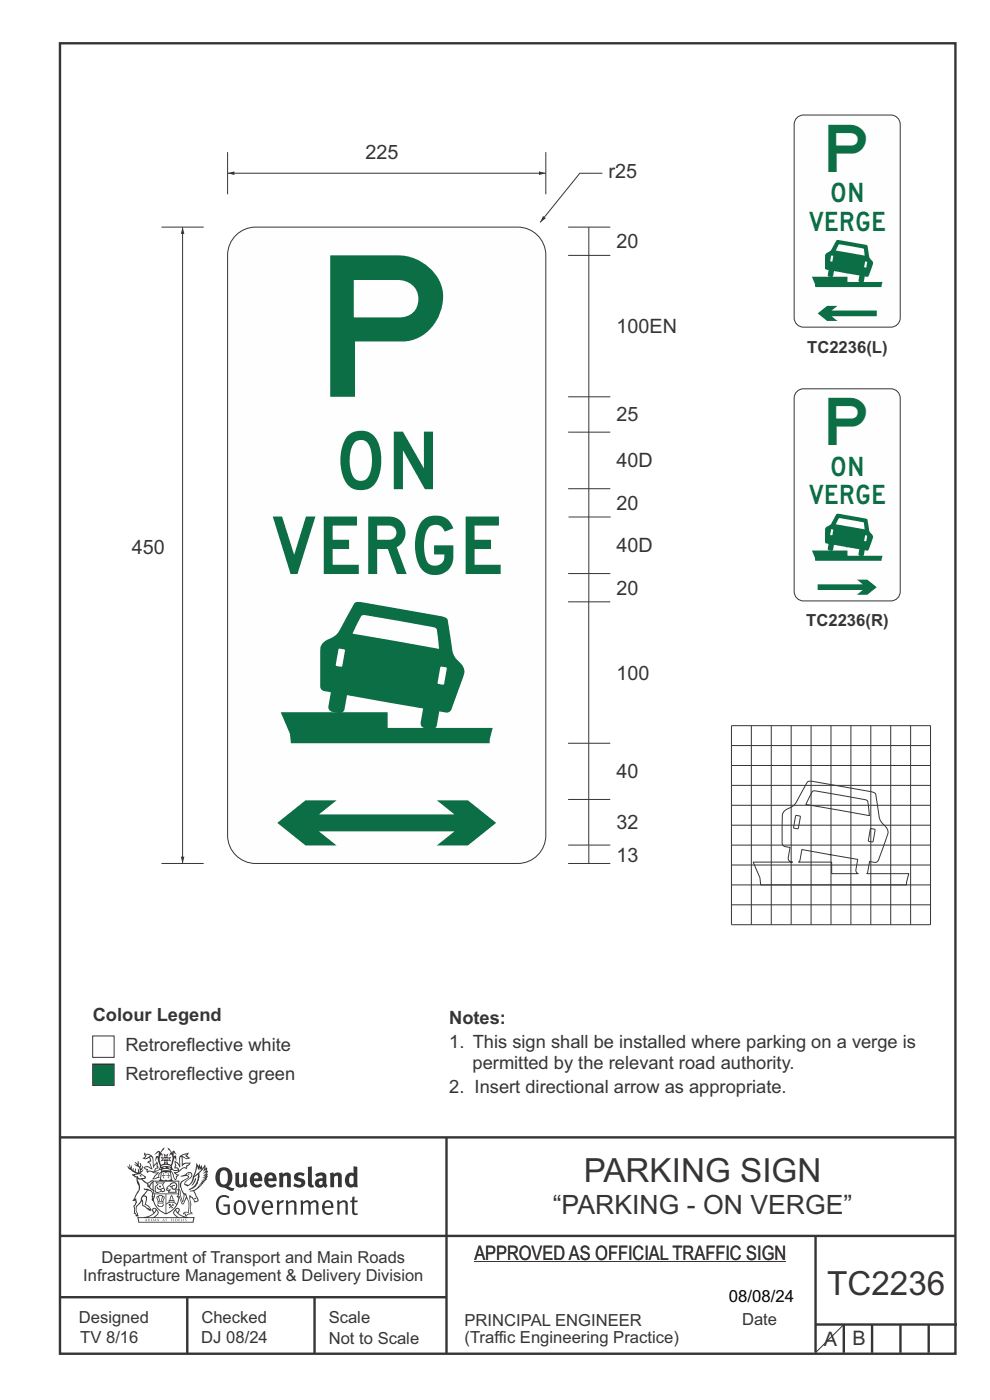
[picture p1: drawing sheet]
<svg xmlns="http://www.w3.org/2000/svg" width="210mm" height="297mm" viewBox="0 0 210 297" stroke-linecap="round" stroke-linejoin="round" font-family="sans-serif">
<g fill="none" stroke="#373435" stroke-width=".51">
<path d="M12.7 9.2h190v278h-190zM12.7 241.3h190M94.7 241.4v45.8M12.7 275.2h82M12.7 262.2h190.1M39.7 275.2v12M66.7 275.2v12M173 262.1v24.9M173 281h30M179 281v6M185 281v6M191 281v6"/>
<path d="M197 281v6"/>
</g>
<g fill="#373435">
<path d="M47 248.4a2.55 2.55 0 0 0 0 2.7l.3 .2a.81 .81 0 0 0 1-1v-.5a1.04 1.04 0 0 0-1.1-1.5zM46.3 248.1a1.82 1.82 0 0 1 2.1-.2 1.82 1.82 0 0 1 .9 1.8 2.29 2.29 0 0 1-.8 2l.7 .3h.5l-.2 .6a2.87 2.87 0 0 1-2-.7 2.12 2.12 0 0 1-1.7-3.1z" fill-rule="evenodd"/>
<path d="M49.9 248.9l.8-.2v2a.46 .46 0 0 0 .3 .6 .46 .46 0 0 0 .6-.3v-2.1l.7-.2v2.4l.2 .5-.5 .3-.3-.3a1.02 1.02 0 0 1-1.2 .3 1.02 1.02 0 0 1-.6-1.1z" fill-rule="evenodd"/>
<path d="M54 249.5l-.1 .5h.9a.49 .49 0 0 0-.2-.6 .49 .49 0 0 0-.6 .1zM53.4 249.1a1.34 1.34 0 0 1 1.6-.2 1.34 1.34 0 0 1 .6 1.5v.2h-1.7a.77 .77 0 0 0 .5 .8 .77 .77 0 0 0 .9-.4l.3 .5a1.59 1.59 0 0 1-2 .2 1.59 1.59 0 0 1-.5-2.1z" fill-rule="evenodd"/>
<path d="M57 249.5l-.1 .5h1a.49 .49 0 0 0-.2-.6 .49 .49 0 0 0-.7 .1zM56.4 249.1a1.34 1.34 0 0 1 1.6-.2 1.34 1.34 0 0 1 .7 1.5v.2h-1.8a.77 .77 0 0 0 .5 .8 .77 .77 0 0 0 .9-.4l.4 .5a1.59 1.59 0 0 1-2.1 .2 1.59 1.59 0 0 1-.5-2.1z" fill-rule="evenodd"/>
<path d="M59.2 248.9l.7-.2 .1 .4a.95 .95 0 0 1 1-.3 .95 .95 0 0 1 .7 .8v2.3h-.8v-2.3a.46 .46 0 0 0-.8 .1v2.2h-.8z" fill-rule="evenodd"/>
<path d="M62.6 249.1a1.75 1.75 0 0 1 2-.1l-.2 .5-.6-.2a.43 .43 0 0 0-.6 .3l.4 .3a1.04 1.04 0 0 1 1.2 1.1 1.04 1.04 0 0 1-1.4 1l-1.2-.4 .3-.6 1 .4 .4-.4a.88 .88 0 0 0-1-.5l-.4-.2-.1-.4z" fill-rule="evenodd"/>
<path d="M65.3 247.6l.8-.2 .1 3.8 .3 .2 .1 .4a.88 .88 0 0 1-1 0 .88 .88 0 0 1-.3-1z" fill-rule="evenodd"/>
<path d="M67.8 250.6a.43 .43 0 0 0-.1 .7 .43 .43 0 0 0 .7-.1v-.7zM66.8 249.1a1.7 1.7 0 0 1 2.4 .1v1.9l.3 .4-.4 .5-.5-.4a1.03 1.03 0 0 1-1.7-.1 1.03 1.03 0 0 1 .8-1.5h.7v-.4a.8 .8 0 0 0-1.2 .1z" fill-rule="evenodd"/>
<path d="M70 248.9l.7-.2 .1 .4a.95 .95 0 0 1 1-.3 .95 .95 0 0 1 .7 .8v2.3h-.8v-2.3a.46 .46 0 0 0-.8 .1v2.2h-.8z" fill-rule="evenodd"/>
<path d="M74.3 249.5a1.48 1.48 0 0 0 0 1.7h.5l.2-.1v-1.5l-.3-.2zM75 247.4l.8 .1 .1 4.4h-.7l-.1-.2a1.26 1.26 0 0 1-1.4 0 1.26 1.26 0 0 1-.5-1.3 1.29 1.29 0 0 1 .4-1.4 1.29 1.29 0 0 1 1.4-.1z" fill-rule="evenodd"/>
<path d="M46.4 253.9a1.72 1.72 0 0 1 2.3 0l-.3 .3a1.24 1.24 0 0 0-1.4-.2 1.24 1.24 0 0 0-.6 1.4 1.49 1.49 0 0 0 1.2 1.9l.7-.1v-1.3h-.8l-.1-.4h1.3v1.9a1.93 1.93 0 0 1-2.2 0 1.93 1.93 0 0 1-.7-2.2l.2-.8z" fill-rule="evenodd"/>
<path d="M50.4 255.1a1.65 1.65 0 0 0 .2 2.2 .99 .99 0 0 0 1-1.4 .78 .78 0 0 0-.4-.8 .78 .78 0 0 0-.8 0zM50 254.9a1.33 1.33 0 0 1 1.6-.1 1.33 1.33 0 0 1 .5 1.4 1.31 1.31 0 0 1-1.3 1.6 1.31 1.31 0 0 1-1.2-1.6v-.6z" fill-rule="evenodd"/>
<path d="M52.5 254.7l.4-.1 .9 2.6 .8-2.5h.5l-1.1 3h-.5z" fill-rule="evenodd"/>
<path d="M56.3 255.2l-.2 .7h1.3a.7 .7 0 0 0-.3-.8 .7 .7 0 0 0-.8 .1zM55.9 255a1.22 1.22 0 0 1 1.5-.2 1.22 1.22 0 0 1 .5 1.5h-1.8a.93 .93 0 0 0 .5 1 .93 .93 0 0 0 1.1-.2l.2 .3a1.43 1.43 0 0 1-1.8 .1 1.43 1.43 0 0 1-.6-1.7z" fill-rule="evenodd"/>
<path d="M58.7 254.7l.4-.1 .1 .5 .4-.4 .6-.1-.2 .5a.66 .66 0 0 0-.8 .7v1.9h-.4z" fill-rule="evenodd"/>
<path d="M60.6 254.7l.4-.1 .1 .5a.94 .94 0 0 1 1-.5 .94 .94 0 0 1 .8 .8v2.3h-.5l-.1-2.5a.81 .81 0 0 0-1.2 .3v2.2h-.4z" fill-rule="evenodd"/>
<path d="M63.7 254.7l.5-.1 .1 .5 .4-.3a.78 .78 0 0 1 1.1 .3 .9 .9 0 0 1 1-.5 .9 .9 0 0 1 .8 .8v2.3h-.5l-.1-2.5a.67 .67 0 0 0-1.1 .3v2.2h-.5v-2.4l-.4-.3-.7 .4v2.3h-.5z" fill-rule="evenodd"/>
<path d="M69 255.2l-.1 .7h1.3a.7 .7 0 0 0-.3-.8 .7 .7 0 0 0-.9 .1zM68.7 255a1.22 1.22 0 0 1 1.5-.2 1.22 1.22 0 0 1 .5 1.5h-1.8a.93 .93 0 0 0 .4 1 .93 .93 0 0 0 1.2-.2l.1 .3a1.44 1.44 0 0 1-1.7 .1 1.44 1.44 0 0 1-.6-1.7z" fill-rule="evenodd"/>
<path d="M71.4 254.7l.5-.1 .1 .5a.94 .94 0 0 1 1-.5 .94 .94 0 0 1 .8 .8v2.3h-.5l-.1-2.5a.81 .81 0 0 0-1.2 .3v2.2h-.4z" fill-rule="evenodd"/>
<path d="M74.7 253.9l.5-.1v.9h.7l-.1 .3h-.6v2.2l.1 .2h.5l.1 .3a.75 .75 0 0 1-1.2-.6v-2.1h-.4v-.3h.4z" fill-rule="evenodd"/>
<path d="M30.8 244.9l1.1 .3-.9 .5h-.4l.6-.5zM31.8 245.4h.2a2.44 2.44 0 0 1 .4 1.9l.1 .5 .7-1-.1 .6 .3 .3a.57 .57 0 0 0-.6 .7l-1-.1-.5 .2 .2-.5-.8-.3 .7-.1 .9 .5 .1-.1-.6-1.3-.2-.2h.5zM30.7 244.4l-.1 .5 .2 .4-.6 .4a1.04 1.04 0 0 0 1.4-.1l.2 .6-.3 .1-.2 .4a.94 .94 0 0 1 .8 1.1l-.2-.1a1.16 1.16 0 0 0-1.5-.1l.3 .4 .4 .2 .1 .5 .2 .1 .1-.2a.94 .94 0 0 1 1.1 .2l.8 .1-1.2 1.2a1.13 1.13 0 0 0 1.2-.2l.4-.1-.1-.4 .5-.8a.83 .83 0 0 0-.6 1.1l-.3-.1-.7 .4 1.1-1.4-.5 .1-.5-.1 1.3-.5-.1-.1-.9 .4v-.3l.2-.2 .3 .1 .1-.3-.2-.4v-.6l-.1-.4-.7 1v-.7a1.42 1.42 0 0 0-1.6-1.8z" fill-rule="evenodd"/>
<path d="M38.5 245.2l.5-.2 .7-.1-.6 .3 .8 .5h-.3zM38.3 245.5l.2-.1 .1 2a1.69 1.69 0 0 1 1.6-.6l-.8 .5 .1 .5a1.1 1.1 0 0 0-1.5 .6l-.1-.5-.2-.2h-.5l.3-.4-.3-.7a1.42 1.42 0 0 1 .8 1.1l.2-.1zM37.1 246.2l.1 1-.2 .3 .1 .4h.5l.1 .2a.96 .96 0 0 1-1.1-.1l-.1 .1a1.06 1.06 0 0 0 1.3 .2v.1a.72 .72 0 0 1-1 .2l.3 .5 .6 .2-.4 .2-.1 .6-.2-.3-.4-1.1-.4-.4 .4 .9a1.54 1.54 0 0 0 .7 1.2l.2-.3a.58 .58 0 0 1 .4-.8l.2-.1h-.3l-.5-.3 .9-.5a.93 .93 0 0 1 1.2-.5v.2l.2-.2 .1-.5a.99 .99 0 0 0 .7-.8l-1.3 .1-.3 .2-.1-1.4 .9 .4 .9-.3h-.4l-.5-.4 .4-.7-.6 .2a1.46 1.46 0 0 0-1.4 2.1v.4l-.2-.4z" fill-rule="evenodd"/>
<path d="M35.6 248.9l.2 .1-.1 .3 .4 .1h-.4v.6l-.1-.6h-.3l.3-.1z" fill-rule="evenodd"/>
<path d="M34.6 248.9l.2 .1v.3l.3 .1h-.3l-.1 .6v-.6h-.4l.4-.1z" fill-rule="evenodd"/>
<path d="M34.3 248.8a.57 .57 0 0 1 .9 .2 .57 .57 0 0 1 .9-.2l.2 1.4h-.2a.57 .57 0 0 1-.9 0 .69 .69 0 0 1-1.1 0zM34.2 248.1l-.3 2.1-.2 .4h3l-.2-.4-.3-2.1h-.2v.2l-.8-.1-.8 .1v-.2z" fill-rule="evenodd"/>
<path d="M34.2 252.4a.3 .3 0 0 0 .6 0 .3 .3 0 0 0-.6 0zM33.3 250.9l.3 .3-.3 .4a.79 .79 0 0 0 0 1.3l.8-.2-.1-.3a.55 .55 0 0 1-.7-.6l.1-.1 .2 .3 .3 .2 .8-.2-.4-.7 .4-.4-.7 .2zM33 250.7l1.1 .2 .9-.2-.4 .6 .4 1.2a.56 .56 0 0 1-.8 .3l-.2 .1a.73 .73 0 0 1-.9 .1 .73 .73 0 0 1-.3-1v-.4l.6-.4z" fill-rule="evenodd"/>
<path d="M35.6 251.8l.7-.4a.58 .58 0 0 1 1-.1 .58 .58 0 0 1-.4 .9l-.3-.3a.43 .43 0 0 1 .6-.4 .57 .57 0 0 0-.8 .2l-.2-.1-.3 .1 .4 .2a.55 .55 0 0 0 .9 .4v.5h-1.3l.3-.4-.1-.1-.6 .1 .2-.3-.2-.1zM35.4 251.8l-.1 .2a.39 .39 0 0 0 .2 .6h.3l-.2 .4h1.9l-.1-.8a.86 .86 0 0 0-.1-1.3 .86 .86 0 0 0-1.3 .4z" fill-rule="evenodd"/>
<path d="M36 254.8h.8v.2h-.8zM36.4 253.8l.2 .8h-.4zM36.4 253.5l-.3 .5-.1 .6h-.2v.4l-.7 .4 .2 .1a1.48 1.48 0 0 1 2.1 .2l.2-.1-.6-.5v-.5h-.2l-.1-.6z" fill-rule="evenodd"/>
<path d="M35.8 255.4l.4 .1 .1 .3 .3-.2-.2-.2a.38 .38 0 0 1 .5 .5l-.2-.2-.3 .2 .3 .2-.3 .3-.1-.4-.4 .4-.1-.2 .4-.3-.1-.1-.2 .1z" fill-rule="evenodd"/>
<path d="M34.5 254h.2v.2l-.2 .6h-.2zM33.6 255.3h.9v.2a.55 .55 0 0 1-.8 .4v-.2l-.2-.1zM33.4 254h.2l.2 .8h-.2zM33.6 255l.8-.1 .1 .2h-.8zM33.8 253.7h.5l-.2 1.1h-.1zM33.3 253.8l-.1 .3 .3 1.1a.48 .48 0 0 0-.1 .6 .48 .48 0 0 0 .5 .2h.5a.49 .49 0 0 0 .2-.8l.3-1.1-.1-.3a1.42 1.42 0 0 0-1.5 0z" fill-rule="evenodd"/>
<path d="M33.7 251.5l.4 .1 .1 .3h-.3z" fill-rule="evenodd"/>
<path d="M41.3 250.1l.3-.2-.2 .8-.6 .8h-.2l.5-.7z" fill-rule="evenodd"/>
<path d="M39.7 249l.3-.2 .5 .2a.88 .88 0 0 1-.6 1.1 1.22 1.22 0 0 0-.8 1.3l.5 .2a.72 .72 0 0 0 .9-.4l.5-.8 .2-.6 .8-.6v.2a2.85 2.85 0 0 1-2 2.9l.1 .1a2.13 2.13 0 0 0 1.9-1.5v-.3a2.01 2.01 0 0 0 .3-1.7l1.1-1.3-.4 1 .7-.5-.7 1 .8-.4-.8 .8 .7-.2-.9 .6 .8-.1-.8 .4h.7l-.8 .3 .3 .2h-.4l.2 .3h-.4l.2 .3h-.4l.1 .2h-.1a2.16 2.16 0 0 1-2 1.1l.1 .2 .4-.1a.76 .76 0 0 1 .7 .8l.5 1.2-.6 .2a1.45 1.45 0 0 0-1.1-1.3l.2 1.8-.1 1.8 .4 .3a1.07 1.07 0 0 0-1.2 .4v-.3l-.5-.2a.87 .87 0 0 1 1.1-.1v-.7a4.4 4.4 0 0 0-.6-3.1l-.1-.3h-.2a2.16 2.16 0 0 1-.7-2.2l.3-.4 1.2-.7a.55 .55 0 0 0-.4-.8zM37.8 252.4a.76 .76 0 0 1 .3 1.1l.6 1.6 .4-1.7 .2 .1a.61 .61 0 0 1-.1 .9l-.3 .8-.2 .1-.7-1.6-.3 .1a1.18 1.18 0 0 0 .1-1.4zM41.8 247.5l.2 .7 .3-.5v.6l.4-.5a1.9 1.9 0 0 1-1.2 1.4l-.3 .3zM38.2 249.6l1.4-.2 .2 .2v.3l-.5 .2a1.26 1.26 0 0 0-.9 1.9l.2 .7a1.84 1.84 0 0 1 .1 2.1l-.4-1.4a.96 .96 0 0 0-.4-1.2l-.4 .2a.78 .78 0 0 1 0 1.3l.1 .3h.4l.4 1.1a.38 .38 0 0 0 .2 .4 .38 .38 0 0 0 .4-.1l.6-1.2a2.94 2.94 0 0 1 .4 2.5l-.1 .4h-.8l-.3 .4v.2l.4-.1 .1 .4 .2 .1a1.02 1.02 0 0 1 1.3-.5v-.4l-.3-.1 .1-1.8-.3-1.3h.1a1.14 1.14 0 0 1 .8 1 .63 .63 0 0 0 .8-.2 .63 .63 0 0 0-.2-.9l-.6-1.2 .9-.6 .2-.4h.3l-.1-.2h.4l-.1-.3h.3l-.1-.3 .5-.1-.2-.2 .6-.4v-.2h-.2l.4-.5h-.3l.3-.5-.4 .1 .4-.5v-.3l-.3 .2 .2-.7-.1-.2-.4 .3v-.8l-.6 .8-.2-.8-.2 .5-.3-.7-.1 .6-.5-.8-.1 1.4-.6 1.8a1.81 1.81 0 0 1-1 1.5l-.6-.2a1.75 1.75 0 0 1 1.1-1.2 .75 .75 0 0 0 .1-1.3 .75 .75 0 0 0-1.2 .4z" fill-rule="evenodd"/>
<path d="M41.2 254.1h.3l.2 .2-.4 .1z" fill-rule="evenodd"/>
<path d="M29.4 258.4h11.6l-.1 .8h-11.4zM31.3 258.2l.5-.1a2.48 2.48 0 0 0 1.4-1.3l.3 .5-.5 .6-.5 .3zM32.5 256.6l.3-.2 .2 .1-.3 .7zM37.2 256.8a2.65 2.65 0 0 0 1.8 1.4h-1.1l-.5-.3-.5-.6zM37.4 256.5l.2-.1 .3 .2-.3 .6zM29.2 258.2l.1 1.2h11.8l.2-1.1-.2-.1a4.1 4.1 0 0 1-3.3-.9l.3-.4-.1-.6a1.06 1.06 0 0 0-1.3 1l.2 .4 .6 .5h-4.7l.3-.1a.84 .84 0 0 0 .6-.8 .84 .84 0 0 0-.5-.8l-.3-.2h-.5l-.1 .6 .3 .4a4.2 4.2 0 0 1-3.4 .9z" fill-rule="evenodd"/>
<path d="M31 258.7l.1 .2h-.2zM31 258.5l-.3 .6 .4-.2 .2 .2z" fill-rule="evenodd"/>
<path d="M31.3 258.6h.3v.4a.25 .25 0 0 0 .2-.1 .25 .25 0 0 0-.1-.3h.1a.29 .29 0 0 1 0 .4 .29 .29 0 0 1-.4 0 .29 .29 0 0 1 0-.4z" fill-rule="evenodd"/>
<path d="M32.2 258.6a.22 .22 0 0 1 .3 .2 .22 .22 0 0 1-.3 .2zM32 258.6l.1 .4a.33 .33 0 0 0 .4 0 .33 .33 0 0 0 0-.4 .33 .33 0 0 0-.5 0z" fill-rule="evenodd"/>
<path d="M32.9 258.7l.1 .2h-.2zM32.9 258.5l-.2 .6 .3-.2 .2 .2z" fill-rule="evenodd"/>
<path d="M33.3 258.6h.2l.1 .1 .2-.1-.2 .2 .2 .3-.3-.3-.1 .3h-.1l.2-.3z" fill-rule="evenodd"/>
<path d="M34.7 258.7l.1 .2h-.2zM34.7 258.5l-.3 .6 .4-.2 .2 .2z" fill-rule="evenodd"/>
<path d="M35 258.5h.5l-.2 .1v.5h-.2l.1-.5z" fill-rule="evenodd"/>
<path d="M36.2 258.6l.3-.1-.1 .1v.2h.1h-.1v.3h-.2z" fill-rule="evenodd"/>
<path d="M36.7 258.6h.2v.5h-.2z" fill-rule="evenodd"/>
<path d="M37.3 258.6a.22 .22 0 0 1 .3 .2 .22 .22 0 0 1-.3 .2zM37.1 258.6v.4a.33 .33 0 0 0 .5 0 .33 .33 0 0 0 0-.4 .33 .33 0 0 0-.5 0z" fill-rule="evenodd"/>
<path d="M37.8 258.6l.4-.1-.2 .1v.2h.1h-.1v.2l.2 .1h-.4z" fill-rule="evenodd"/>
<path d="M38.4 258.6h.2l-.1 .4 .2 .1h-.3z" fill-rule="evenodd"/>
<path d="M38.9 258.6h.2v.5h-.2z" fill-rule="evenodd"/>
<path d="M39.3 258.6h.2h-.1l.2 .3-.2 .2-.1-.1v-.1l.2 .1z" fill-rule="evenodd"/>
<path d="M34.2 247.4a1.51 1.51 0 0 1 2 .2 2.67 2.67 0 0 0-2.1 0zM35.7 247.6l.4 .1 .1 .3-.4-.1zM34.6 247.6h.5l.1 .2h-.4zM34 247.8l.3 .2h-.3zM34.9 246.9l.3-.2 .3 .2zM34.9 245.6l.2 .1v.3h-.2zM35 245.1l.2 .2 .2-.2-.1 .3h-.2zM35.1 246.3h.2l.1 .4-.2-.2-.2 .2zM35.3 245.7l.2-.1v.4h-.2zM34.4 245.7h.3l.1 .3-.4 .1 .2-.2zM35.7 245.7h.3l-.2 .2 .2 .2-.4-.1zM32.7 244.9l1-.5-.1 1-.2-.2-.3 .2-.3 1.1 .5-1 .3 .9a1.84 1.84 0 0 1 .2 1.7l.4 .1a2.48 2.48 0 0 1 2.2 0l.2-.2-.2-.7 .7-1.8 .4 .7-.2-1-.2-.1-.2 .3v-.9l.6 .4-.6-.8-.3 .1-.1 .4-.5-.9-.5-.3 .2 .5 .6 .5-.5 .8 .4-.4a2.06 2.06 0 0 1 0 2.3l-.5-.2-.2-.6 .1-.1 .8 .2-.4-.5 .4-.5-.7 .2-.2-.2 .2-.7-.5 .4-.5-.4 .2 .7-.2 .2-.7-.2 .4 .5-.4 .5 .8-.2 .1 .1-.2 .6-.5 .2a2.02 2.02 0 0 1 0-2.2l.3 .5-.1-.7-.3-.1 .8-1.2-.4 .3-.5 .8-.2-.3a.8 .8 0 0 0-.8 .5z" fill-rule="evenodd"/>
<path d="M29.2 250.1l.3 .1a.61 .61 0 0 1 .8 .4l.3 .2a.8 .8 0 0 1 .6 1l.4 .1 .5 .5a1 1 0 0 1 .5 1.1l-.1 .7v-.5h-.1a.96 .96 0 0 0-.8-1.3l-.2-.2h-.7l-.1-.1-.1 .1 .1 .3h.6l-1.2 1.3-.2 1-.4 .6a1.33 1.33 0 0 0-.5 1.8l.2 .5a1.26 1.26 0 0 1-.5-1.5l-.1-.3a1.56 1.56 0 0 0 .4-1.7l-.3 .2 .2-.5a3.2 3.2 0 0 0 .7-3zM30.4 253.9h.4a2.06 2.06 0 0 1-.1 1.6l.7 .5 .4 .4-.6-.1-.8-.6-.1-.9a.51 .51 0 0 1 .1-.9zM28.6 249.3a1.52 1.52 0 0 1 2.1 .5l-1.1 .2-.2-.1-.1-.4h-.5zM27.5 247v.8l-.3-.4h-.1a3.1 3.1 0 0 0 1.9 1.6l-1 .1 .5 .6 .5 .1 .1 1.1a1.84 1.84 0 0 1-.3 2.5l-.4 .9-.3 .4 .2 .1 .4-.1 .1 .4-.2 .5-.3 .2 .1 1.7h.2l.3 .5 .1 .1 .4-.1-.1-.5a1.3 1.3 0 0 1-.1-1.7l.9-1 .1 1.1 .6 .2 .5 .5 .1-.1 .2 .3h.5a1.85 1.85 0 0 0-1.2-1.4l.1-.3a1.39 1.39 0 0 0 0-1.4l-.5-.1 .5-.5a.66 .66 0 0 1 .9-.4 .66 .66 0 0 1 .3 .9l-.1 .4 .2-.1v.2l-.1 .3 .2 .5 .1-.3a2.24 2.24 0 0 0 .1-2.2 .73 .73 0 0 1-.7-.7 .73 .73 0 0 1 .6-.7v-.2a.94 .94 0 0 0-.9 .8 .48 .48 0 0 1-.1-.6 .48 .48 0 0 1 .5-.2l.5-.3a.51 .51 0 0 0-.8 .2l-.5 .2-1-.8h.6l.2-.5-1.2-.7 .5-.5v-.3l-.5 .4 .1-.2a.69 .69 0 0 0 .2-1v.4l-.2 .3v-1.1l-.3-.2 .1 .6-.1 .2-.4-1.3v.7l-.6-.4 .5 .7-.6-.2 .3 .3a1 1 0 0 1 .7 1.4l-.2-.8v.9l-.5-.2v-.8l-.2 .7-.2-.1-.1-.6-.2 .4-.2-.2 .1-.7-.2 .5z" fill-rule="evenodd"/>
<path d="M29.6 249.4l.2-.1 .3 .2z" fill-rule="evenodd"/>
<path d="M32.4 250.5h5.6v2l-.2-.1v-1.7h-5.2v2.5h5.2v-.8l.1 .2-.1 1.1v-.3h-2.5v4a4.1 4.1 0 0 0 2.6-3.6l.1-.1a4 4 0 0 1-2.8 3.9 4.2 4.2 0 0 1-2.8-4.7l.1 1.2 .1-.1a3.8 3.8 0 0 0 2.5 3.4v-4h-2.5l-.2-.9z" fill-rule="evenodd"/>
<circle cx="40" cy="249.1" r=".17"/>
</g>
<path d="M100.6 267.7h66.2" fill="none" stroke="#373435" stroke-width=".21"/>
<path d="M19.7 219.8h4.5v4.5h-4.5z" fill-rule="evenodd" fill="#fefefe" stroke="#373435" stroke-width=".21"/>
<path d="M19.7 225.7h4.5v4.6h-4.5z" fill-rule="evenodd" fill="#0b6e45" stroke="#373435" stroke-width=".21"/>
<g fill="none" stroke="#373435" stroke-width=".21">
<path d="M155.2 153.9h42.2v42.3h-42.2zM155.2 158.2h42.2M159.4 153.9v42.3M163.6 153.9v42.3M167.8 153.9v42.3M172 153.9v42.3M176.3 153.9v42.3M180.5 153.9v42.3M184.7 153.9v42.3M188.9 153.9v42.3M193.2 153.9v42.3M155.2 179.3h42.2"/>
<path d="M155.2 175.1h42.2M155.2 170.8h42.2M155.2 166.6h42.2M155.2 162.4h42.2M168.8 173l.8 .1 .2 .2-.4 2.4-.2 .1-.7-.1-.2-.2zM171.2 166a1.39 1.39 0 0 1 1.3-.2l12.1 2.1a1.22 1.22 0 0 1 1.3 1.5l.4 2.7a3.7 3.7 0 0 0 1.6 3.3 1.82 1.82 0 0 1 .2 2.2l-1.7 4.7a.8 .8 0 0 1-.8 .7l-1.1-.2-.4 2.1-.2 .4h8.9l-.5 2.4h-30.9l-.2-1.5-1.4-3.3h8.3a.83 .83 0 0 1-.9-.9l.4-2.2-1.1-.2a1.29 1.29 0 0 1-.6-1.6v-4.3a2.07 2.07 0 0 1 1.7-2.4l.7-.4 .6-.7zM172.3 167.9l.7-.1 10.5 1.8a.63 .63 0 0 1 .6 .6l.3 2.8-13.5-2.3zM184.7 175.8l.8 .1 .1 .2-.4 2.4-.2 .1-.7-.1-.1-.2zM155.2 192h42.2M155.2 187.7h42.2M155.2 183.5h42.2M170.1 180.2l11.8 2.1-.3 2.2a.75 .75 0 0 0 .5 .8h-5.7v-2.4h-7l.3-.5z"/>
<path d="M176 181.3h.2z"/>
</g>
<path d="M169 25l.9-.5 .5-.1h18.6a1.99 1.99 0 0 1 2 2v41a1.99 1.99 0 0 1-2 2h-18.6a1.99 1.99 0 0 1-1.9-2v-41v-.5z" fill-rule="evenodd" fill="#fefefe" stroke="#373435" stroke-width=".21"/>
<g fill="#0b6e45">
<path d="M173.4 66.5l2-1.6h2.2l-1.2 1h9.6v1.2h-9.6l1.2 1h-2.2z" fill-rule="evenodd"/>
<path d="M172.2 58.7h7.6v1.1h7.4l-.2 1.1h-14.1v-.7z" fill-rule="evenodd"/>
<path d="M177.4 51l.4-.1 5.7 1a.5 .5 0 0 1 .6 .5l.1 1.1a2.78 2.78 0 0 0 1 2.1l-.1 .6-.9 2.4-.3 .1-.5-.1-.2 1-.3 .3-.8-.3 .2-1.2-5.4-.9-.2 1.1-.4 .2-.6-.2-.1-.3 .2-1-.5-.1-.3-.2v-2a1.27 1.27 0 0 1 1-1.7zM177.9 51.9l-.6 1.2 6.1 1.1-.3-1.5zM183.5 55.5l-.2 1.1 .4 .2 .3-1.2zM176.3 54.2l.5 .1-.3 1.2-.4-.1z" fill-rule="evenodd"/>
</g>
<path d="M100.6 267.7h66.2M179 281l-6 6" fill="none" stroke="#373435" stroke-width=".21"/>
<path d="M50 49.9a5.9 5.9 0 0 1 4.2-1.7h55.6a6 6 0 0 1 6 5.9v123.1a6 6 0 0 1-6 6h-55.6a6 6 0 0 1-5.9-6v-123.1a5.9 5.9 0 0 1 1.7-4.2z" fill-rule="evenodd" fill="#fefefe" stroke="#373435" stroke-width=".21"/>
<path d="M58.8 174.6l6-4.8h6.6l-3.7 3h28.7l-3.7-3h6.5l6 4.8-6 4.8h-6.5l3.7-3h-28.7l3.7 3h-6.6z" fill-rule="evenodd" fill="#0b6e45"/>
<path d="M48.3 36.7h67.5" fill="none" stroke="#373435" stroke-width=".21"/>
<g fill="#373435">
<path d="M114.3 36.4l1.5 .3-1.5 .4z"/>
<path d="M48.3 36.7l1.4-.3v.7z"/>
</g>
<path d="M127.8 36.8h-4.8l-8.4 10.4" fill="none" stroke="#373435" stroke-width=".21"/>
<path d="M115.2 45.8l.6 .5-1.2 .9z" fill="#373435"/>
<g fill="none" stroke="#373435" stroke-width=".21">
<path d="M48.3 32.3v8.9M115.8 32.3v8.9M120.5 48.2h9M120.5 54.2h9M124.9 48.2v131.1M120.5 84.2h9M120.5 91.7h9M120.5 103.7h9M120.6 109.7h8.9M120.5 127.7h8.9M120.5 121.7h9M120.5 157.7h8.9"/>
<path d="M120.5 169.6h8.9M120.5 179.3h9M124.9 179.4v3.8M120.5 183.2h9"/>
</g>
<g fill="#0b6e45">
<path d="M59.5 151.1h22.7v3.3h22.3l-.6 2.4v.9h-42.2l-.2-2.1z" fill-rule="evenodd"/>
<path d="M75.1 128a1.7 1.7 0 0 1 1.8-.2l16.8 3a1.41 1.41 0 0 1 1.4 1.7l.7 4.2a4.9 4.9 0 0 0 2 4.1 2.38 2.38 0 0 1 .4 2.9l-2.4 6.6a1.08 1.08 0 0 1-1.1 .9l-1.5-.3-.5 3a1.02 1.02 0 0 1-1.2 .8l-1.4-.2a1.02 1.02 0 0 1-.9-1.2l.6-3-16.2-2.8-.5 2.9a1.02 1.02 0 0 1-1.2 .9l-1.4-.3a1.02 1.02 0 0 1-.8-1.2l.5-2.9-1.5-.3a1.39 1.39 0 0 1-.8-1.7v-6.5a2.72 2.72 0 0 1 2.3-3l.8-.5 .7-.7zM76.6 130.7l-1.8 3.7 18.3 3.3-.3-3.4a1.01 1.01 0 0 0-1-1.3l-14.2-2.5h-.5zM93.5 141.4l-.7 3.4 .2 .3 .9 .2 .3-.2 .6-3.3-.2-.2zM71.9 137.6l1.1 .2 .2 .2-.6 3.3-.3 .2-.9-.2-.2-.3z" fill-rule="evenodd"/>
</g>
<path d="M38.7 48.2v135" fill="none" stroke="#373435" stroke-width=".21"/>
<g fill="#373435">
<path d="M38.3 181.7h.8l-.4 1.5z"/>
<path d="M38.7 48.2l.4 1.4h-.8z"/>
</g>
<path d="M34.3 48.2h8.9M34.3 183.2h8.9" fill="none" stroke="#373435" stroke-width=".21"/>
<path d="M169 83.1l.9-.5 .5-.1h18.6a1.99 1.99 0 0 1 2 2v41a1.99 1.99 0 0 1-2 2h-18.6a1.99 1.99 0 0 1-1.9-2v-41v-.6z" fill-rule="evenodd" fill="#fefefe" stroke="#373435" stroke-width=".21"/>
<g fill="#0b6e45">
<path d="M173.4 124h9.6l-1.2-1h2.2l2 1.6-2 1.6h-2.2l1.2-1h-9.6z" fill-rule="evenodd"/>
<path d="M172.2 116.8h7.6v1.1h7.4l-.2 1.1h-14.1v-.7z" fill-rule="evenodd"/>
<path d="M177.4 109.1l.4-.1 5.7 1a.5 .5 0 0 1 .6 .5l.1 1.1a2.78 2.78 0 0 0 1 2.1l-.1 .6-.9 2.4-.3 .1-.5-.1-.2 1-.3 .3-.8-.3 .2-1.2-5.4-.9-.2 1.1-.4 .1-.6-.1-.1-.3 .2-1-.5-.1-.3-.2v-2a1.27 1.27 0 0 1 1-1.7zM177.9 110l-.6 1.2 6.1 1.1-.3-1.5zM183.5 113.6l-.2 1.1 .4 .1 .3-1.1zM176.3 112.3l.5 .1-.3 1.2-.4-.2z" fill-rule="evenodd"/>
</g>
<text font-size="30" fill="#0b6e45" x="70.1" y="84.2">P</text>
<g font-size="16.9" fill="#0b6e45">
<text x="71" y="103.8">ON</text>
<text x="57.5" y="121.8">VERGE</text>
</g>
<g font-size="10" fill="#0b6e45">
<text x="175.7" y="36.4">P</text>
<text x="175.7" y="94.5">P</text>
</g>
<g font-size="7.1" fill="#373435">
<text x="123.8" y="250.8">PARKING SIGN</text>
<text x="175.4" y="274.7">TC2236</text>
</g>
<g font-size="5.6" fill="#0b6e45">
<text x="176" y="42.9">ON</text>
<text x="171.5" y="48.9">VERGE</text>
<text x="176" y="101">ON</text>
<text x="171.5" y="107">VERGE</text>
</g>
<text font-size="5.6" fill="#373435" x="117.3" y="257.4">“PARKING - ON VERGE”</text>
<g font-size="4.2" fill="#373435">
<text x="77.5" y="33.8">225</text>
<text x="129.1" y="37.8">r25</text>
<text x="130.8" y="52.7">20</text>
<text x="130.8" y="70.7">100EN</text>
<text x="130.8" y="89.4">25</text>
<text x="130.8" y="99.2">40D</text>
<text x="130.8" y="108.2">20</text>
<text x="28" y="117.5">450</text>
<text x="130.8" y="117.2">40D</text>
<text x="130.8" y="126.2">20</text>
<text x="130.8" y="144.2">100</text>
<text x="130.8" y="165.1">40</text>
<text x="130.8" y="176">32</text>
<text x="130.8" y="182.8">13</text>
<text x="100.6" y="267.2">APPROVED AS OFFICIAL TRAFFIC SIGN</text>
<text x="174.7" y="285.6">A</text>
<text x="180.8" y="285.4">B</text>
</g>
<g font-size="3.9" fill="#373435">
<text x="19.7" y="216.5">Colour Legend</text>
<text x="95.3" y="217.2">Notes:</text>
<text x="26.6" y="223">Retroreflective white</text>
<text x="95.3" y="222.4">1. This sign shall be installed where parking on a verge is</text>
<text x="100.2" y="226.7">permitted by the relevant road authority.</text>
<text x="26.6" y="229.1">Retroreflective green</text>
<text x="95.3" y="231.9">2. Insert directional arrow as appropriate.</text>
</g>
<text font-size="3.6" x="154.6" y="276.2">08/08/24</text>
<g font-size="3.5" fill="#373435">
<text x="171.2" y="74.8">TC2236(L)</text>
<text x="171" y="132.9">TC2236(R)</text>
<text x="21.6" y="267.9">Department of Transport and Main Roads</text>
<text x="17.7" y="271.8">Infrastructure Management &amp; Delivery Division</text>
<text x="16.7" y="280.6">Designed</text>
<text x="42.7" y="280.6">Checked</text>
<text x="69.7" y="280.6">Scale</text>
<text x="98.5" y="281.3">PRINCIPAL ENGINEER</text>
<text x="157.4" y="281.2">Date</text>
<text x="17" y="284.8">TV 8/16</text>
<text x="42.7" y="284.8">DJ 08/24</text>
<text x="69.7" y="285.2">Not to Scale</text>
<text x="98.5" y="284.8">(Traffic Engineering Practice)</text>
</g>
</svg>
